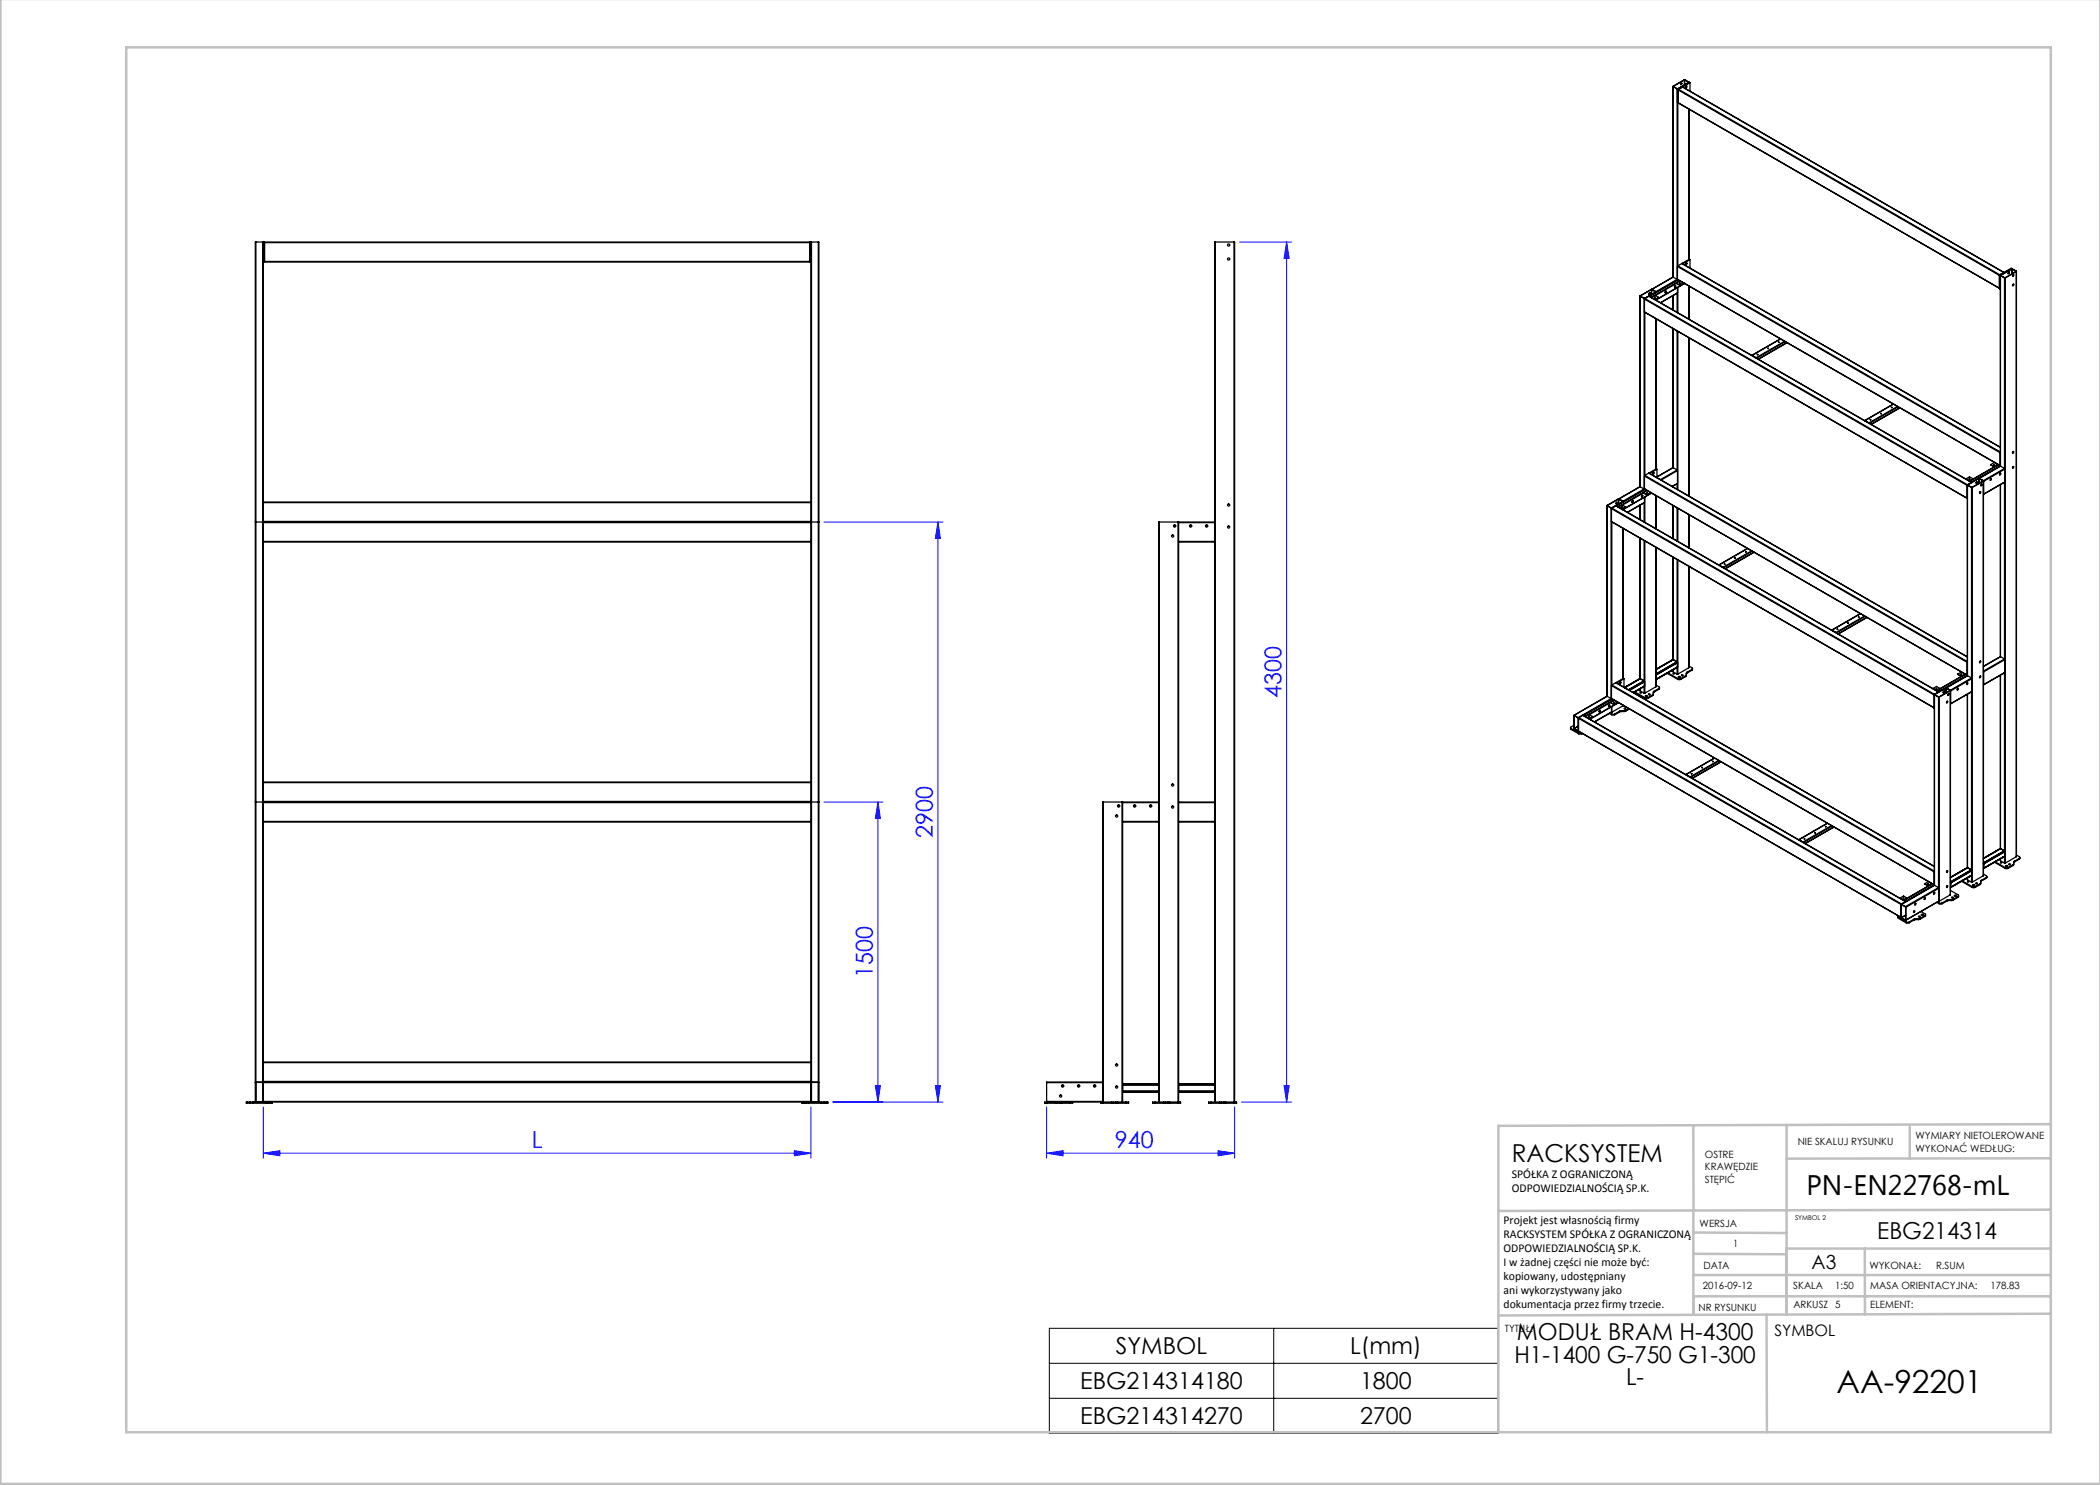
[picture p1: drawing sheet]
<svg xmlns="http://www.w3.org/2000/svg" width="420mm" height="297mm" viewBox="0 0 420 297" stroke-linecap="round" stroke-linejoin="round" font-family="sans-serif">
<g fill="none" stroke="#00f" stroke-width=".2">
<path d="M247.9 48.4h10.4M257.3 48.4l.5 3.3h-1zM257.3 48.4v172M164.8 104.4h23.8M187.6 104.4l.5 3.3h-1zM187.6 104.4v116M164.8 160.4h11.8M175.6 160.4l.5 3.3h-1zM175.6 160.4v60M175.1 217.1h1l-.5 3.3zM187.1 217.1h1l-.5 3.3zM256.8 217.1h1l-.5 3.3z"/>
<path d="M52.7 230.6l3.3-.5v1.1zM52.7 230.6h109.5M52.7 221.4v10.2M158.9 230.1l3.3 .5-3.3 .6zM162.2 221.4v10.2M166.6 220.4h22M209.3 230.6l3.3-.5v1.1zM209.3 221.4v10.2M209.3 230.6h37.6M243.6 230.1l3.3 .5-3.3 .6zM246.9 221.4v10.2M248.3 220.4h10"/>
</g>
<path d="M209.9 265.7h89.7v21h-89.7zM209.9 272.7h89.7M209.9 279.7h89.7M254.7 265.7v21" fill="none" stroke="#000" stroke-width=".2"/>
<g fill="none" stroke="#c0c0c0" stroke-width=".5">
<path d="M.1 -.1v296.9h419.9M25.2 9.5h385v276.9h-385zM338.7 225.2v16.9M357.3 225v37.9M382 225.4v6.3M410.1 224.8l-110.4 .4v61.2M410.1 231.7h-52.8M338.7 259.3h71.5M338.7 255h71.5M338.7 250.8l18.6 .1M338.7 246.5l18.6 .1M338.7 242.1v20.9"/>
<path d="M373 249.7v13.2M410.1 241.9l-110.4 .3M410.2 249.7h-52.9v13.2M353.3 262.9l.1 23.5M410.2 262.7l-110.5 .4"/>
</g>
<g fill="#00f">
<path d="M243.6 230.1l3.3 .5-3.3 .6zM209.3 230.6l3.3-.5v1.1z"/>
<path d="M175.1 217.1h1l-.5 3.3zM175.6 160.4l.5 3.3h-1zM187.1 217.1h1l-.5 3.3zM187.6 104.4l.5 3.3h-1zM256.8 217.1h1l-.5 3.3zM257.3 48.4l.5 3.3h-1z"/>
<path d="M52.7 230.6l3.3-.5v1.1zM158.9 230.1l3.3 .5-3.3 .6z"/>
</g>
<g fill="none" stroke="#000" stroke-width=".25">
<path d="M334.6 17.3v38.1M334.7 17.3h.1M335.5 17.8v2.8h.1M335.5 17.8l.1 .1M335.6 17.9v2.7M336.3 16.6l-.2 .3M336.9 16h.1M336.9 16l-2.2 1.3M336.9 16v1M336.9 16l.8 .5M336.9 16v.9M337.3 17.2l-.1 .2"/>
<path d="M337.7 16.5h.1M337.8 16.4l-.9-.4-2.3 1.3 .9 .5 2.2-1.3M337.8 16.4v.1M337.8 16.5l-2.4 1.3v38.1M337.8 16.5h.1M338 16.6l-.1-.1-2.4 1.3M338 16.6l-2.4 1.3M338 16.6v1.6M335.6 20.6v32.6M335.7 20.6l64.2 37.1M335.7 20.6h-.1M337.8 21.8v30.1"/>
<path d="M51.2 48.4h-.1v172M51.2 48.4h1.3M51.2 48.4v168M52.5 48.4h.2M52.5 48.4v168M52.7 48.4v52M52.7 48.4h109.5M52.7 52.4h109.5M52.9 48.4v4M52.9 48.5h109M52.9 52.3h109M161.9 48.4v4"/>
<path d="M162.2 48.4h.1M162.2 48.4v52M162.3 48.4h1.4M162.3 48.4v168M163.7 48.4h.1v172M163.7 48.4v168M243 48.4h-.1v56M243 48.4h3.8M243 48.4v172M246.8 48.4h.1v172M246.8 48.4v172.2M328 59.2v38.1"/>
<path d="M328.1 59.2h.1M328.8 59.7h.2M328.8 59.7v38.1M328.9 59.8l64.5 37.3 .1-.1M328.9 59.8v2.6M329 59.7l-.1 .1M329 59.7l64.5 37.3M329.8 59.2l64.5 37.3M329.8 59.2l-.8 .5M329.8 59.2l5.8-3.3zM329.9 59.2l.3 .2M329.9 58.5l-.1 .3"/>
<path d="M330.2 59.4l.1 .1M330.3 57.9h.1M330.3 57.9l-2.2 1.3M330.3 57.9v1M330.3 59.5l.7-.4 .7 .4M330.3 59.5l.7 .4M330.3 57.9l.8 .5M330.4 57.9l-2.4 1.3 .8 .5M330.4 57.9l.8 .4M331 59.5h.1zM331 59.5h.1M331.1 58.4h.1"/>
<path d="M331.2 58.3v.1M331.2 58.4l-2.3 1.3-.8-.5M331.2 58.4v.1M331.4 59.9v.2M331.7 59.5l-.7 .4M333.2 58.4l-.2 .1M333.2 58.2l-.2 .3M333.2 58.3l-.2 .1M334.6 55.4l-4.3 2.5M334.6 59.1v2.9M334.6 55.4l.8 .5M334.6 55.4l-4.2 2.5"/>
<path d="M335.1 57.3l-.2 .1M335.1 57.1l-.2 .3M335.1 57.2l-.2 .1M335.3 56.6l.7 .4M335.3 56.6l.7 .5M335.3 56.7l-4.2 2.4M335.4 55.9l.1 .1M335.4 55.9l-4.2 2.4M335.4 58.6v3.9M335.5 55.9l64.5 37.2M335.5 53.3l64.5 37.3 .1-.1M335.5 55.9h.1"/>
<path d="M335.5 53.3v2.6M335.5 57.5v1.1M335.6 53.2l-.1 .1M335.6 55.9h.1M335.6 57.5v5.1M335.6 53.2l64.5 37.2M335.9 56.6h.1M335.9 56.1l-5.7 3.3M336 57v.1M336 56.2l-.7 .4M336.4 52.7l63.7 36.8M336.4 52.7l-.8 .5"/>
<path d="M336.4 52.7h.1M336.4 52.7l.2 .1M336.6 52.8h.1M336.7 56.6l-.7 .4M336.8 56.6l-.8 .5M336.9 56.7h.1M336.9 56.7l-5.7 3.3M337.3 52.6l-.1 .2M337.8 57.2v6.7M338 51.9h-.1l-1.5 .8M338 51.9v1.7M338 51.9l-1.4 .9"/>
<path d="M399.9 55l.1 .1M399.9 55v2.7l.1 .1M400 55l-64.3-37.1 64.2 37.2M400 55.1l.1 38.1M400.1 57.8h-.1M400.1 55v.1M400.1 55.1l.8 .5M400.1 55.1v38.1M400.1 55.1h.1M400.8 54.5l-64.3-37.1 64.3 37.1M400.9 55.6h.1M400.9 55.6v38.1"/>
<path d="M401 55.6v117M401.8 54.4l-.2 .3zM402.3 53.8l1 .5M402.4 53.8l.8 .5M402.4 53.8l-2.3 1.3M402.4 53.8v1M402.4 53.7l-.2-.1-2.3 1.4M402.4 53.7l-2.4 1.4M402.4 53.7v1M402.7 54.9l-.2 .3M402.7 56.8l-.2 .3M403.2 54.3h.1"/>
<path d="M403.2 54.3l-2.2 1.3-.9-.5M403.3 54.3l-2.3 1.3M403.3 54.3v117M328.9 62.4l64.5 37.2M328.9 62.4h.1M329 62.5v32.6M331.2 63.7v30.1M332.1 60.6l3.4-2zM334.6 65.7v27.8M335.4 66.2v27.8M335.6 66.3v31.6M337.8 67.5v31.7"/>
<path d="M350.3 71.1l.9 .4M351.5 70.9h.1M353.6 69.7h.1M353.7 69.7h-.1M355.7 68.5h.1M355.8 68.5h-.1M356.1 67.8l-5.7 3.3M356.9 68.3l-5.7 3.2M357.1 68.3l-5.8 3.3-.1-.1M357.4 68.5l-5.8 3.3M323.7 99.8h.1M323.7 99.8l-2.2 1.3"/>
<path d="M323.7 99.8v1M323.7 99.8l.8 .5M323.8 99.8l-2.4 1.3 .8 .5M323.8 99.8l.8 .5M328 97.3l-4.3 2.5M328 97.3l-4.2 2.5M328 97.3l.8 .5M328.5 99.2l-.2 .1M328.5 99l-.2 .4M328.5 99.1l-.2 .2M328.7 98.5l.7 .4M328.7 98.5l.7 .5"/>
<path d="M328.7 98.6l-4.2 2.4M328.8 97.8l.1 .1M328.8 97.8l-4.2 2.5M328.9 97.8l64.6 37.3zM328.9 95.2v2.6M328.9 99.4v1.1M329 95.1l64.5 37.3-.1 .1-64.5-37.3M329 95.1l-.1 .1M329 97.8v.1M329 99.4v5.1M329.3 98.6h.1M329.3 98.1l-5.7 3.2"/>
<path d="M329.4 98.9v.1M329.4 98.1l-.7 .4M329.8 94.6l63.7 36.8M329.8 94.6l-.8 .5M329.8 94.6h.1M329.8 94.6l.2 .1M330 94.7h.1M330.1 98.5l-.7 .4M330.2 98.5l-.8 .5M330.7 94.5l-.1 .2M331.2 99.1v6.7M331.2 99.2h.1"/>
<path d="M331.4 93.8h-.1l-1.5 .8M331.4 93.8v1.7M331.4 93.8l-1.4 .9M334.6 93.5l-3.2 1.9M334.6 97.2v.2M334.6 93.5l.8 .5M335.4 94l.1 .1M335.4 94l-3.3 1.9M335.4 96.8v1.1M335.5 96.7h.1M335.5 96.7l-1.1 .6M335.5 94.1l-3.3 1.9"/>
<path d="M335.5 94.1v2.6M372.9 84.1l.9 .5M373.8 84.6l.1 .1M374.1 84h.1M376.2 82.7h.1M378.3 81.5h.1M378.4 81.5h-.1M378.7 80.8l-5.8 3.3M379.5 81.3l-5.7 3.3M379.6 81.4l-5.7 3.3M380 81.6l-5.8 3.3M393.2 95.8l.7-.4 .7 .4"/>
<path d="M393.2 95.8l.7 .4M393.2 95.8h.1M393.5 97v38.1M393.5 97h.1M393.5 97l.8 .5M393.8 95.8h.2zM393.9 95.8h.1M393.9 96.2h.1M393.9 96.2l.4 .2M394.3 97.5h.1M394.3 96.4l.1 .1M394.3 97.5v38.1"/>
<path d="M394.4 97.5v78.9M394.6 95.8l-.7 .4M394.6 95.8h.1M395.4 96.3l-.2 .3M395.4 96.4l-.2 .1M395.4 96.3l-.1 .3zM395.8 95.7h.1M395.8 95.7l-2.3 1.3M395.8 95.7v1M395.8 95.7l.9 .4M396.1 98.3l-.2 .3M396.3 96.8l-.2 .3"/>
<path d="M396.6 96.2h.1M396.6 96.2l-2.2 1.3-.9-.5M396.7 96.1v.2M396.7 96.1v.1M396.7 96.2l-2.3 1.3M396.7 96.2v79M396.7 96.3v2.5M398.1 92.9l.8 .4M398.1 92.9l.7 .5M398.2 95.7l-.2 .4M398.8 92.9h.1M398.9 93.3v.1"/>
<path d="M398.9 92.5l-.8 .4M399.6 92.9l-.7 .4M399.7 92.9l-5.8 3.3M400 93.1l-5.7 3.3M400.1 96.9v34.4M400.1 94.8v-.1l-.2 .3M400.1 93.2l-4.3 2.5M400.1 93.2l-6.6 3.8M400.1 93.2l.8 .5M400.9 93.7l.1 .1M400.9 93.7l-4.2 2.4M400.9 96.4v35.4"/>
<path d="M401 96.4l-4.3 2.4M401 93.8v2.6M401 93.8l-4.3 2.5M402.7 90.3l-.2 .3M402.7 93.3l-.2 .3M51.1 104.4h1.6M52.7 104.4v.1M52.7 108.3v.1M52.7 104.3v.1M52.7 100.4v.1M52.7 100.5v3.8M52.7 104.5v3.8"/>
<path d="M52.7 108.4v48M52.7 108.3h109.5M52.7 104.5h109.5M52.7 104.4h109.5M52.7 108.4h109.5M52.7 104.3h109.5M52.7 100.5h109.5M52.7 100.4h109.5M162.2 104.4v.1M162.2 108.3v.1M162.2 104.3v.1M162.2 100.4v.1"/>
<path d="M162.2 104.4h1.6M162.2 100.5v3.8M162.2 104.5v3.8M162.2 108.4v48M231.8 104.4h-.1v56M231.8 104.4h3.8M231.8 104.4v116M234.7 105.2h.4M234.7 105.1h.4M235.6 104.4h.1M235.6 104.4v116.2M235.7 104.4v.1"/>
<path d="M235.7 108.3v.1M235.7 108.3h7.2M235.7 104.5h7.2M235.7 104.4h7.2M235.7 108.4h7.2M235.7 104.5v3.8M235.7 108.4v52M237.9 105.2h.4M237.9 105.1h.4M241.1 105.2h.4M241.1 105.1h.4M242.9 104.4v.1"/>
<path d="M242.9 108.3v.1M242.9 104.5v3.8M242.9 108.4v52M321.4 101.1v38.2M321.5 101.1h.1M322.2 101.6h.2M322.2 101.6v38.1M322.3 104.3l64.5 37.3M322.3 101.7l64.5 37.3 .1-.1M322.3 104.3h.1M322.3 101.7v2.6M322.4 101.6l-.1 .1"/>
<path d="M322.4 101.6l64.5 37.3M322.4 104.4v32.6M323.2 101.2l64.5 37.1M323.3 101.2h-.1M323.3 101.2l5.7-3.4-6.6 3.8M323.3 101.2l.3 .1M323.3 100.4l-.1 .3M323.6 101.3l.1 .1M323.7 101.4l.7-.4 .7 .4M323.7 101.4l.7 .4M324.4 101.4h.1zM324.4 101.4h.1"/>
<path d="M324.5 100.3l-2.2 1.3-.8-.5M324.5 100.3h.1M324.5 101.9l5.8-3.3-5.7 3.3M324.6 100.3h.1M324.6 105.7v30M324.6 100.3v.1M324.8 101.8v.3M325.1 101.4l-.7 .4M326.6 100.3l-.2 .1M326.6 100.1l-.2 .3M326.6 100.2l-.2 .1M328 107.6v28.1"/>
<path d="M328 101v2.9M328.8 100.6v3.8M328.8 108.1v28.1M328.9 100.5l-3.4 2M329 108.2v30.4M331.2 109.5v27.9M334.6 101.1v6.6M334.6 111.4v20.5M335.4 101.6v6.6M335.4 111.9v20.5M335.6 101.7v6.6M335.6 112v22.8"/>
<path d="M337.8 102.9v6.7M337.8 113.3v20.2M344.9 112.8h.1M347 111.6h.1M347.1 111.6h-.1M349.1 110.4h.1M349.5 109.7l-5.7 3.3 .8 .5M350.3 110.2l-5.7 3.3M350.5 110.2l-5.8 3.3h-.1M350.8 110.5l-5.8 3.3M321.4 139.3l-6.6 3.8M321.4 139.3l.8 .4"/>
<path d="M322.2 139.7l.1 .1M322.2 139.7l-6.6 3.8M322.3 139.7l64.6 37.3zM322.3 137.1l64.5 37.3 .1-.1M322.3 137.1v2.6M322.4 137l-.1 .1M322.4 139.8h.1M322.4 137l64.5 37.2M322.4 139.8l-5.7 3.3M322.7 140l-5.7 3.3M323.2 136.5l63.7 36.8M323.2 136.5l-.8 .5"/>
<path d="M323.2 136.5h.1M323.2 136.5l.2 .1M323.4 136.6h.1M324.1 136.4l-.1 .2M324.8 135.8v1.6M324.8 135.8l-1.4 .8M324.8 135.8l-.1-.1-1.5 .8M326.8 138.5l2.1 1.2M327 138.4l1.9 1.1M328 135.7h.1M328 135.7l-3.1 1.8M328 138.1h.1"/>
<path d="M328 137.8v.4M328 138.2l.8 .4M328 135.7l.8 .5M328.8 136.2l.1 .1M328.8 136.2l-3.1 1.8M328.8 138.6h.2M328.8 137.3v1.3M328.9 137.2l-2.2 1.3M328.9 137.2l-2.3 1.3M328.9 136.3v.9M328.9 136.3l-3 1.8M328.9 139.5h.7"/>
<path d="M328.9 139.7h.7M328.9 139.5v.2M329.1 139.1a.2 .2 0 0 1 .3-.1 .2 .2 0 0 1 0 .4 .2 .2 0 0 1-.3-.1zM329.1 139.3h.3M329.6 139.5v.2M329.8 138.9h.1M330.5 139l-.9 .5M330.5 139v.1M330.5 139.1l-.9 .6M330.7 138.8l-.2 .2M330.8 138.3l-.3 .8M330.8 138.4l-.1 .2"/>
<path d="M330.8 138.3v.1M331.2 137.4l-2.2 1.2M331.2 137l.7 .4-.1 .3M331.2 137.3v.1M331.2 134.9l.1 .1M331.8 137.7l-1 .6M331.8 137.7v.2M331.8 137.9l-1 .5M331.9 137.5l-.1 .4M333.4 134.6l2.1 1.3M333.6 134.6l1.9 1.1M334.6 131.9h.1"/>
<path d="M334.6 131.9l-3.4 2M334.6 134.3v.1M334.6 133.9v.5M334.6 134.4l.8 .4M334.6 131.9l.8 .5M335.4 132.4l.1 .1M335.4 132.4l-4.2 2.4M335.4 134.8h.2M335.4 133.5v1.3M335.5 133.4l-4.3 2.5 .1-.9M335.5 133.4v.1M335.5 132.5v.9"/>
<path d="M335.5 132.5l-4.2 2.5M335.5 135.7h.7M335.5 135.9h.7M335.5 135.7v.2M335.7 135.3a.2 .2 0 0 1 .3-.1 .2 .2 0 0 1 0 .4 .2 .2 0 0 1-.3-.1zM335.7 135.5h.3M336.2 135.7v.2M336.4 135.1h.1M337.1 135.1l-.9 .6M337.1 135.1v.2M337.1 135.3l-.9 .6M337.3 135l-.2 .1"/>
<path d="M337.4 134.5l-.3 .8M337.4 134.6l-.1 .2M337.4 134.5v.1M337.8 133.5l-2.2 1.3M337.8 133.2l.7 .4-.1 .3M337.8 133.5h.1M338.4 133.9l-1 .6M338.4 133.9v.2M338.4 134.1l-1 .5M338.5 133.7l-.1 .4M366.4 126h-.1M366.4 126l.8 .5"/>
<path d="M367.2 126.5l.1 .1M367.5 125.9h.1M369.6 124.7h.1M371.7 123.4h.1M371.8 123.4h-.1M372.1 122.7l-5.8 3.3M372.1 122.7l-5.7 3.3M372.9 123.2l-5.7 3.3M373 123.3l-5.7 3.3M373.4 123.5l-5.7 3.3 5.7-3.3M386.6 137.7l.7-.4 .7 .4M386.6 137.7l.7 .4"/>
<path d="M386.6 137.7h.1M386.9 138.9v38.2M386.9 138.9v.1M386.9 139v38.1M386.9 139l.8 .4M386.9 138.9h.1M387.2 137.7h.2zM387.3 137.7h.1M387.3 138.1h.1M387.3 138.1l5.7-3.3-5.6 3.3M387.4 138.1h-.1M387.4 138.1l.3 .2"/>
<path d="M387.7 139.4h.1M387.7 138.4l-.8 .5M387.7 139.4v38.1M387.8 139.4v40.8M388 137.7l-.7 .4M388 137.7h.1M388.8 138.4h-.2M388.8 138.2l-.2 .3M388.8 138.3l-.1 .1M388.8 138.2l-.1 .3zM389.2 137.6h.1M389.2 137.6l-2.3 1.3"/>
<path d="M389.2 137.6v1M389.2 137.6l.8 .5M389.3 137.6l-2.4 1.3M389.3 137.6l.8 .5M389.7 138.7l-.2 .4M390 138.1l-2.2 1.3-.9-.5M390 138.1h.1M390.1 138.1v.1M390.1 138.1h.1M390.1 138.1l-2.3 1.3M390.1 138.1v40.9M390.1 138.2v2.5"/>
<path d="M391.5 134.8l.8 .4M391.6 137.7l-.2 .3M392.2 134.9h.1M392.3 134.4l-.8 .4M393 134.8l-.7 .4M393.4 135l-5.7 3.3M393.5 135.1h.1M393.5 135.1l-4.3 2.5M393.5 138.8v34.7M393.5 136.8v-.2l-.2 .3M393.5 135.1l.8 .5M393.5 135.1l-4.2 2.5"/>
<path d="M394.3 135.6l.1 .1M394.3 135.6l-4.2 2.5M394.3 138.4v35.6M394.4 138.3l-4.3 2.4M394.4 135.7l-4.3 2.5M394.4 135.7v2.6M396.1 132.2l-.2 .3M396.1 135.2l-.2 .3M396.7 134.4v2.6M400.1 131.3h.1M400.1 131.3l-3.4 2M400.1 135v34.7"/>
<path d="M400.1 131.3l.8 .5M400.9 131.8l-4.2 2.5v.1M400.9 131.8l.1 .1M400.9 134.6v35.6M401 134.5h.1M401 134.5l-4.3 2.5M401 131.9l-4.3 2.5M401 131.9v2.6M52.7 156.4v.1M52.7 156.5v3.8M52.7 156.5h109.5M52.7 156.4h109.5"/>
<path d="M162.2 156.4v.1M162.2 156.5v3.8M314.1 145.5l.1 .4M314.2 145.7l1.5 .9M314.2 145.7v.2M314.2 145.9l1.5 .9M314.8 145.1l-.7 .3 .1 .3M314.8 145.7l.8 .5M314.8 143.1v2.6M314.8 143.1h.1M314.8 143.1v2.6l.9 .5M314.8 143.1l.8 .5v2.6"/>
<path d="M314.8 143.1l.8 .4M315.6 143.5l.1 .2M315.6 146.2h.1M315.6 145.2l-.8 .5M315.7 146.2v.1M315.7 143.7l64.5 37.2M315.7 146.2l64.5 37.3M315.7 143.7v2.5M315.7 146.3l64.5 37.2M315.7 146.6h.6M315.7 146.8h.7M315.7 146.6v.2"/>
<path d="M315.8 143.5l-.1 .2M315.8 143.5l64.5 37.3M316.4 146.6v.2M316.5 146.7l-.1 .1M316.6 143.1l64.6 37.2M316.6 143.1l-.8 .4M316.6 143.1h.1M316.7 143.1h-.1M316.7 143.1l.3 .2M317 143.3h.1M317.1 143.3l.7-.4 .7 .4M317.1 143.3l.7 .4"/>
<path d="M317.8 143.3h.1zM317.8 143.3h.1M318.2 143.7v.3M318.5 143.3l-.7 .4M320 142.2l-.2 .1M320 142l-.2 .4M320 142.1l-.2 .2M321.9 142.7l.4 .2M321.9 141l-.2 .3 .2-.2M321.9 141.1l-.2 .1M322 142.6l.3 .2M322.1 140.4l.7 .5"/>
<path d="M322.1 140.5l-4.2 2.4M322.3 142.5l-3.4 1.9M322.3 142.4v.1M322.3 141.4v1M322.3 142.4l-3.4 2M322.3 142.8h.7M322.3 142.9h.7M322.3 142.8v.1M322.4 142.4l-.1 .1M322.4 141.3v1.1M322.7 140.5h.1M322.8 140.9h.1"/>
<path d="M322.8 140l-.7 .4M323 142.8v.1M323.5 140.4l-.7 .5M323.6 140.4l-.8 .5M323.7 140.5l-5.7 3.3 5.7-3.3M323.7 140.5h.1M323.9 142.2l-.9 .6M323.9 142.2v.2M323.9 142.4l-.9 .5M324.2 142.1l-.3 .1M324.2 142.3l-.3 .1M324.2 142.1h.6"/>
<path d="M324.2 142.1v.2M324.2 142.3h.6M324.6 141.2l-2.2 1.2M324.6 141v.2M324.6 141.2h.1M324.8 142.1v.2M324.9 141.8h.2M325.1 142.1h-.3M325.1 142.2l-.3 .1M325.1 142.1v.1M325.8 141.7l-.7 .4M325.9 141.8l-.8 .4"/>
<path d="M337.2 154.9l5.7-3.3zM337.2 154.9l.8 .5M338 155.4l.1 .1M338.3 154.8h.1M338.4 155.7l5.8-3.3-5.7 3.3M340.4 153.5h.1M340.5 153.5h-.1M342.5 152.3h.1M343.7 152.1l-5.7 3.3M343.9 152.2l-5.8 3.3M389.5 140.2l-.2 .4M51.1 160.4h1.6"/>
<path d="M52.7 164.3v.1M52.7 160.4v.1M52.7 160.3v.1M52.7 160.5v3.8M52.7 164.4v48M52.7 164.3h109.5M52.7 160.5h109.5M52.7 164.4h109.5M52.7 160.4h109.5M52.7 160.3h109.5M162.2 164.3v.1M162.2 160.4v.1"/>
<path d="M162.2 160.3v.1M162.2 160.4h1.6M162.2 160.5v3.8M162.2 164.4v48M220.6 160.4h-.1v56M220.6 160.4h3.8M220.6 160.4v60.2M223.5 161.2h.4M223.5 161.1h.4M224.4 160.4h.1M224.4 160.4v60M224.5 160.4v.1"/>
<path d="M224.5 164.3v.1M224.5 164.3h7.2M224.5 160.5h7.2M224.5 164.4h7.2M224.5 160.4h7.2M224.5 160.5v3.8M224.5 164.4v52.4M226.7 161.2h.4M226.7 161.1h.4M229.9 161.2h.4M229.9 161.1h.4M231.7 160.4v.1"/>
<path d="M231.7 164.3v.1M231.7 160.5v3.8M231.7 164.4v52.4M235.7 164.3v.1M235.7 160.4v.1M235.7 164.3h7.2M235.7 160.5h7.2M235.7 164.4h7.2M235.7 160.4h7.2M235.7 160.5v3.8M235.7 164.4v52.4M242.9 164.3v.1"/>
<path d="M242.9 160.4v.1M242.9 160.5v3.8M242.9 164.4v52.4M359.8 167.9l.8 .5M360.6 168.4l.1 .1M360.9 167.8h.1M363 166.6h.1M365.1 165.3h.1M365.2 165.3l-.1 .1M365.5 164.6l-5.7 3.3M365.5 164.7l-5.7 3.2M366.3 165.1l-5.7 3.3"/>
<path d="M366.4 165.2l-5.7 3.3M366.8 165.4l-5.7 3.3 5.7-3.3M380 179.6l.7 .4M380 179.6v.1M380 179.6l.7-.4 .7 .4M380.6 179.6h.2zM380.7 179.6h.1M381.4 179.6l-.7 .4M381.4 179.6v.1M384.9 176.7v.1M385 179.6l-.2 .3M385.6 176.8h.1"/>
<path d="M385.7 176.3l-.8 .4M386.4 176.7l-.8 .5-.7-.5M386.8 177l-5.7 3.2M386.9 177.1h.1M386.9 177.1l-6.6 3.8M386.9 178.7v-.2l-.2 .3M386.9 177.1l.8 .4M387.7 177.5l.1 .1M387.7 177.5l-6.6 3.8M387.8 177.6l-6.6 3.9M387.8 177.6v2.6M389.5 174.1l-.2 .3"/>
<path d="M389.5 177.1l-.2 .3M389.7 179.9l-.3 .1M389.7 179.9h.6M389.7 179.9v.2M390.1 179l-2.3 1.2M390.1 178.1l1.5 .9 .1 .2-.1 .1M390.1 176.5v.1M390.1 176.6v.9M390.3 179.9v.2M390.4 179.6h.1M390.6 179.9h-.3M390.6 179.9v.1"/>
<path d="M390.9 179.1a.18 .18 0 0 1 .2-.1 .18 .18 0 0 1 0 .3zM390.9 179.2h.3M391.6 179.3l-1 .6M391.6 179.3v.2M391.6 179.5l-1 .5M391.7 179.1l-.1 .4M392.3 176.3l2.1 1.2M392.4 176.2l2 1.1M393.5 173.5h.1M393.5 173.5l-3.4 2 3.4-2M393.5 175.6v.4M393.5 176l.8 .4"/>
<path d="M393.5 173.5l.8 .5M394.3 174l.1 .1M394.3 174l-4.2 2.4M394.3 176.4h.1M394.3 175.1v1.3M394.4 175l-4.3 2.5M394.4 174.1v.9M394.4 174.1l-4.3 2.5M394.4 177.3h.6M394.4 177.5h.6M394.4 177.3v.2M394.6 176.9a.2 .2 0 0 1 .3-.1 .2 .2 0 0 1 0 .4 .2 .2 0 0 1-.3-.1z"/>
<path d="M394.6 177.1h.3M395 177.3v.2M395.3 176.7h.1M396 176.9l-1 .6M396 176.8l-1 .5M396 176.8v.1M396.1 176.6l-.1 .2M396.3 176.1l-.3 .8M396.3 176.2l-.2 .2M396.3 176.1v.1M396.7 175.2l-2.3 1.2M396.7 174.8l.6 .4-.1 .3"/>
<path d="M396.7 172.7v.1M397.2 175.5l-.9 .6M397.2 175.7l-.9 .5M397.2 175.5v.2M397.4 175.3l-.2 .4M398.9 172.4l2.1 1.3M399 172.4l2 1.1M400.1 169.7h.1M400.1 169.7l-3.4 2M400.1 171.8v.4M400.1 172.2l.8 .4M400.1 171.7v.5"/>
<path d="M400.1 169.7l.8 .5M400.9 170.2l.1 .1M400.9 170.2l-4.2 2.4M400.9 172.6h.1M400.9 171.3v1.3M401 171.2l-4.3 2.5v-.9M401 171.2l-.1 .1M401 170.3v.9M401 170.3l-4.3 2.5M401 173.7h.6M401 173.5h.6M401 173.5v.2"/>
<path d="M401.2 173.1a.2 .2 0 0 1 .3-.1 .2 .2 0 0 1 0 .4 .2 .2 0 0 1-.3-.1zM401.2 173.3h.3M401.6 173.5v.2M401.9 172.9h.1M402.6 172.9l-1 .6M402.6 172.9v.2M402.6 173.1l-1 .6M402.7 172.8l-.1 .1M402.9 172.3l-.3 .8M402.9 172.4l-.2 .2M402.9 172.3v.1M403.3 171.3l-2.3 1.3"/>
<path d="M403.3 171l.6 .4-.1 .3M403.8 171.7l-.9 .6M403.8 171.7v.2M403.8 171.9l-.9 .5M404 171.5l-.2 .4M379.6 183.3l.1 .4M379.7 183.2l-.1 .2 .1 .1M379.7 183.5l1.5 .9M379.7 183.5v.2M379.7 183.7l1.5 .9M380.2 183.5l1 .5M380.2 180.9v2.6"/>
<path d="M380.3 183.5h.1M380.3 180.9v2.6M380.3 180.9h.1M380.3 180.8l-.1 .1M380.3 180.9h-.1M380.3 180.9l.8 .5M380.3 183.5l.8 .5M380.3 180.9l.8 .4M380.7 180v.1M380.7 180.1h.1M380.7 180l5.7-3.3-5.6 3.4M380.8 180.1h-.1"/>
<path d="M380.8 180.1l.3 .1M381.1 180.2l.1 .1-.9 .5M381.1 181.3l.1 .2M381.1 184h.1M381.1 181.4l.1 2.6M381.1 183l-.8 .5M381.1 183.1l-.8 .4M381.2 184.4h.6M381.2 184.6h.6M381.2 184.4v.2M381.8 184.4v.2M382.8 184l-1 .6"/>
<path d="M382.8 183.8l-1 .6M382.8 183.8v.2M382.9 182.2l-.2 .3M383.1 183.8h-.3M383.1 183.9l-.3 .1M383.1 183.8h.6M383.1 183.8v.1M383.1 183.9h.6M383.1 180.7l-.2 .3M383.7 183.8v.1M383.8 183.4h.1M384 183.7l-.3 .1"/>
<path d="M384 183.8l-.3 .1M384 183.7v.1M384.2 182.3l.9 .5-.1 .3M384.3 182.9a.18 .18 0 0 1 .2-.1 .18 .18 0 0 1 0 .3zM384.3 183h.3M385 183.1l-1 .6M385 183.1v.2M385 183.3l-1 .5M385.1 182.9l-.1 .4M387.4 180.5l.4 .2M387.5 180.4l.3 .2M387.8 180.3l-6.6 3.8"/>
<path d="M387.8 180.2v.1M387.8 180.2l-6.6 3.8M387.8 180.6h.6M387.8 180.7h.6M387.8 180.6v.1M387.8 180.2l-.1 .1M388.4 180.6v.1M389.4 180l-1 .6M389.4 180v.2M389.4 180.2l-1 .5M389.7 180.1l-.3 .1M389.7 180.1h.6"/>
<path d="M390.6 180l-.3 .1M51.2 216.4l-.1 .1M51.2 216.5v3.8M51.2 216.4h1.3M51.2 216.5h1.3M52.5 216.5v3.8M52.5 216.4l.2 .1M52.7 216.3v.1M52.7 212.4v.1M52.7 216.4v.1M52.7 216.3h109.5M52.7 212.5v3.8"/>
<path d="M52.7 216.5v3.8M52.7 212.5h109.5M52.7 212.4h109.5M52.7 216.5h109.5M52.7 216.4h109.5M162.2 216.3v.1M162.2 212.4v.1M162.2 216.4v.1M162.2 212.5v3.8M162.2 216.5v3.8M162.3 216.4l-.1 .1M162.3 216.5v3.8"/>
<path d="M162.3 216.4h1.4M162.3 216.5h1.4M163.7 216.4l.1 .1M163.7 216.5v3.8M209.3 216.5h11.2M209.3 216.5v3.8M212.3 217.2h.4M212.3 217.1h.4M215.5 217.2h.4M215.5 217.1h.4M218.7 217.2h.4M218.7 217.1h.4"/>
<path d="M220.5 216.4h-11.2v.1M220.5 216.4v.1M220.5 216.5v3.8M224.5 218.2v.2M224.5 216.8v.2M224.5 217v1.2M224.5 218.4v2M224.5 218.2h7.2M224.5 218.4h7.2M224.5 217h7.2M224.5 216.8h7.2M231.7 218.2v.2"/>
<path d="M231.7 216.8v.2M231.7 217v1.2M231.7 218.4v2M235.7 218.2v.2M235.7 216.8v.2M235.7 217v1.2M235.7 218.4v2M235.7 218.2h7.2M235.7 218.4h7.2M235.7 217h7.2M235.7 216.8h7.2M242.9 218.2v.2"/>
<path d="M242.9 216.8v.2M242.9 217v1.2M242.9 218.4v2M49.4 220.4h-.1v.2h.1M49.4 220.4h.5M49.4 220.6h.5M49.4 220.4v.2M49.9 220.4h.2M49.9 220.6h.2M49.9 220.4v.2M50.1 220.4h.5M50.1 220.6h.5"/>
<path d="M50.1 220.4v.2M50.6 220.4h2.5M50.6 220.6h2.5M50.6 220.4v.2M51.1 220.3l.1 .1M51.2 220.3h1.3M52.7 220.3v.1M52.7 220.3l-.2 .1M52.7 220.3h109.5M53.1 220.4h.6M53.1 220.6h.6M53.1 220.4v.2"/>
<path d="M53.7 220.6h.1M53.7 220.4h107.5M53.7 220.4v.2M53.8 220.6h.5M53.8 220.4v.2M54.3 220.4v.2M54.5 220.4v.2h-.2M160.4 220.4v.2h.1M160.5 220.6h.5M160.5 220.4v.2M161 220.6h.2M161 220.4v.2"/>
<path d="M161.2 220.6h.5M161.2 220.4h.5M161.2 220.4v.2M161.7 220.4h2.6M161.7 220.4v.2M161.7 220.6h2.6M162.2 220.3v.1M162.2 220.3l.1 .1M162.3 220.3h1.4M163.8 220.3l-.1 .1M164.3 220.6h.5M164.3 220.4h.5"/>
<path d="M164.3 220.4v.2M164.8 220.6h.1M164.8 220.4h.1M164.8 220.4v.2M164.9 220.4h.5M164.9 220.6h.5M164.9 220.4v.2M165.4 220.4h.2v.2h-.2M165.4 220.4v.2M209.3 220.3v.1M209.3 220.3h11.2M209.4 220.4h-.5v.2h.5"/>
<path d="M209.4 220.4h1.7M209.4 220.6h1.7M209.4 220.4v.2M211.1 220.4h.4M211.1 220.6h.4M211.1 220.4v.2M211.5 220.4h.5M211.5 220.6h.5M211.5 220.4v.2M212 220.4h.3M212 220.6h.3M212 220.4v.2"/>
<path d="M212.3 220.4h1.7M212.3 220.6h1.7M212.3 220.4v.2M214 220.4h.5M214 220.4v.2M214.5 220.4v.2h-.5M214.5 220.4h5.6M220.1 220.4v.2h.5M220.5 220.3v.1h-.4M220.6 220.4h1.7M220.6 220.6h1.7M222.3 220.6h.4"/>
<path d="M222.3 220.4h.4M222.3 220.4v.2M222.7 220.4h.5M222.7 220.6h.5M222.7 220.4v.2M223.2 220.6h.3M223.2 220.4h.3M223.2 220.4v.2M223.5 220.4h1.7M223.5 220.6h1.7M223.5 220.4v.2M225.2 220.4h.5v.2h-.5"/>
<path d="M225.2 220.4v.2M231 220.4h-.5v.2h.5M231 220.4h1.7M231 220.6h1.7M231 220.4v.2M232.7 220.6h.4M232.7 220.4h.4M232.7 220.4v.2M233.1 220.4h.5M233.1 220.6h.5M233.1 220.4v.2M233.6 220.6h.3"/>
<path d="M233.6 220.4h.3M233.6 220.4v.2M233.9 220.4h2.2v.2h-.5M233.9 220.6h1.7M233.9 220.4v.2M242.2 220.4h-.5v.2h.5M242.2 220.4h1.7M242.2 220.6h1.7M242.2 220.4v.2M243.9 220.6h.4M243.9 220.4h.4M243.9 220.4v.2"/>
<path d="M244.3 220.4h.5M244.3 220.6h.5M244.3 220.4v.2M244.8 220.4h.3M244.8 220.6h.3M244.8 220.4v.2M245.1 220.4h2.2v.2h-.5M245.1 220.6h1.7M245.1 220.4v.2"/>
<circle cx="336.3" cy="16.8" r=".16"/>
<circle cx="337.3" cy="17.4" r=".16"/>
<circle cx="245.7" cy="49" r=".22"/>
<circle cx="245.7" cy="51.8" r=".22"/>
<circle cx="329.9" cy="58.7" r=".16"/>
<circle cx="333.2" cy="58.4" r=".16"/>
<circle cx="335" cy="57.3" r=".16"/>
<circle cx="336" cy="56.6" r=".06"/>
<circle cx="337.3" cy="52.8" r=".16"/>
<circle cx="401.7" cy="54.6" r=".16"/>
<circle cx="402.6" cy="55.1" r=".16"/>
<circle cx="402.6" cy="57" r=".16"/>
<circle cx="351.5" cy="70.9" r=".06"/>
<circle cx="353.7" cy="69.7" r=".06"/>
<circle cx="355.8" cy="68.4" r=".06"/>
<circle cx="328.4" cy="99.2" r=".16"/>
<circle cx="329.4" cy="98.5" r=".06"/>
<circle cx="330.7" cy="94.7" r=".16"/>
<circle cx="374.1" cy="83.9" r=".06"/>
<circle cx="376.2" cy="82.7" r=".06"/>
<circle cx="378.4" cy="81.5" r=".06"/>
<circle cx="395.4" cy="96.5" r=".16"/>
<circle cx="396" cy="98.5" r=".16"/>
<circle cx="396.2" cy="97" r=".16"/>
<circle cx="398.1" cy="95.9" r=".16"/>
<circle cx="398.9" cy="92.9" r=".06"/>
<circle cx="400" cy="94.8" r=".16"/>
<circle cx="402.6" cy="90.5" r=".16"/>
<circle cx="402.6" cy="93.5" r=".16"/>
<circle cx="234.5" cy="107.2" r=".22"/>
<circle cx="234.9" cy="105.2" r=".22"/>
<circle cx="238.1" cy="105.2" r=".22"/>
<circle cx="241.3" cy="105.2" r=".22"/>
<circle cx="245.7" cy="105.4" r=".22"/>
<circle cx="245.7" cy="101" r=".22"/>
<circle cx="323.3" cy="100.6" r=".16"/>
<circle cx="326.6" cy="100.3" r=".16"/>
<circle cx="344.9" cy="112.8" r=".06"/>
<circle cx="347.1" cy="111.6" r=".06"/>
<circle cx="349.2" cy="110.4" r=".06"/>
<circle cx="324.1" cy="136.6" r=".16"/>
<circle cx="328.2" cy="138.5" r=".11"/>
<circle cx="329.9" cy="138.8" r=".14"/>
<circle cx="334.8" cy="134.7" r=".11"/>
<circle cx="336.5" cy="135" r=".14"/>
<circle cx="367.5" cy="125.8" r=".06"/>
<circle cx="369.6" cy="124.6" r=".06"/>
<circle cx="371.8" cy="123.4" r=".06"/>
<circle cx="388.8" cy="138.4" r=".16"/>
<circle cx="389.6" cy="138.9" r=".16"/>
<circle cx="391.5" cy="137.8" r=".16"/>
<circle cx="392.3" cy="134.8" r=".06"/>
<circle cx="393.4" cy="136.7" r=".16"/>
<circle cx="396" cy="135.4" r=".16"/>
<circle cx="396" cy="132.4" r=".16"/>
<circle cx="234.5" cy="157" r=".22"/>
<circle cx="320" cy="142.3" r=".16"/>
<circle cx="321.8" cy="141.2" r=".16"/>
<circle cx="322.8" cy="140.5" r=".06"/>
<circle cx="325" cy="141.7" r=".14"/>
<circle cx="338.3" cy="154.7" r=".06"/>
<circle cx="340.5" cy="153.5" r=".06"/>
<circle cx="342.6" cy="152.3" r=".06"/>
<circle cx="389.4" cy="140.4" r=".16"/>
<circle cx="223.3" cy="163.2" r=".22"/>
<circle cx="223.7" cy="161.2" r=".22"/>
<circle cx="226.9" cy="161.2" r=".22"/>
<circle cx="230.1" cy="161.2" r=".22"/>
<circle cx="234.5" cy="161.4" r=".22"/>
<circle cx="360.9" cy="167.8" r=".06"/>
<circle cx="363" cy="166.5" r=".06"/>
<circle cx="365.2" cy="165.3" r=".06"/>
<circle cx="384.9" cy="179.7" r=".16"/>
<circle cx="385.7" cy="176.8" r=".06"/>
<circle cx="386.8" cy="178.7" r=".16"/>
<circle cx="389.4" cy="177.3" r=".16"/>
<circle cx="389.4" cy="174.3" r=".16"/>
<circle cx="390.4" cy="179.5" r=".14"/>
<circle cx="393.6" cy="176.3" r=".11"/>
<circle cx="395.4" cy="176.6" r=".14"/>
<circle cx="400.2" cy="172.5" r=".11"/>
<circle cx="402" cy="172.8" r=".14"/>
<circle cx="382.8" cy="182.3" r=".16"/>
<circle cx="383" cy="180.8" r=".16"/>
<circle cx="383.8" cy="183.3" r=".14"/>
<circle cx="212.1" cy="219.2" r=".22"/>
<circle cx="212.5" cy="217.2" r=".22"/>
<circle cx="215.7" cy="217.2" r=".22"/>
<circle cx="218.9" cy="217.2" r=".22"/>
<circle cx="223.3" cy="213" r=".22"/>
<circle cx="223.3" cy="217.4" r=".22"/>
</g>
<text font-size="6.3" x="367.3" y="278.5">AA-92201</text>
<text font-size="5.6" x="361.3" y="239.1">PN-EN22768-mL</text>
<text font-size="4.9" x="302.4" y="232.4">RACKSYSTEM</text>
<g font-size="4.7" fill="#00f">
<text x="256.3" y="139.6" transform="rotate(-90 256.3 139.6)">4300</text>
<text x="186.6" y="167.6" transform="rotate(-90 186.6 167.6)">2900</text>
<text x="174.6" y="195.6" transform="rotate(-90 174.6 195.6)">1500</text>
<text x="106.3" y="229.6">L</text>
<text x="223" y="229.6">940</text>
</g>
<g font-size="4.7">
<text x="375.4" y="247.8">EBG214314</text>
<text x="303.4" y="268.1">MODUŁ BRAM H-4300</text>
<text x="223.2" y="270.8">SYMBOL</text>
<text x="270" y="270.8">L(mm)</text>
<text x="302.9" y="272.6">H1-1400 G-750 G1-300</text>
<text x="216" y="277.8">EBG214314180</text>
<text x="272" y="277.8">1800</text>
<text x="325.2" y="277.1">L-</text>
<text x="216" y="284.8">EBG214314270</text>
<text x="272" y="284.8">2700</text>
</g>
<text font-size="3.9" x="362.3" y="253.8">A3</text>
<text font-size="3.2" x="354.9" y="267.2">SYMBOL</text>
<g font-size="2.4">
<text x="302.4" y="235.6">SPÓŁKA Z OGRANICZONĄ</text>
<text x="302.4" y="238.4">ODPOWIEDZIALNOŚCIĄ SP.K.</text>
<text x="300.7" y="244.7">Projekt jest własnością firmy</text>
<text x="300.7" y="247.5">RACKSYSTEM SPÓŁKA Z OGRANICZONĄ</text>
<text x="300.7" y="250.3">ODPOWIEDZIALNOŚCIĄ SP.K.</text>
<text x="300.7" y="253.1">I w żadnej części nie może być:</text>
<text x="300.7" y="256">kopiowany, udostępniany</text>
<text x="300.7" y="258.8">ani wykorzystywany jako</text>
<text x="300.7" y="261.6">dokumentacja przez firmy trzecie.</text>
</g>
<g font-size="2">
<text x="383.1" y="227.9">WYMIARY NIETOLEROWANE</text>
<text x="341" y="231.6">OSTRE</text>
<text x="359.5" y="228.9">NIE SKALUJ RYSUNKU</text>
<text x="383.1" y="230.4">WYKONAĆ WEDŁUG:</text>
<text x="341" y="234.1">KRAWĘDZIE</text>
<text x="341" y="236.6">STĘPIĆ</text>
<text x="339.9" y="245.4">WERSJA</text>
<text x="346.6" y="249.5">1</text>
<text x="340.6" y="257.7">2016-09-12</text>
<text x="340.7" y="253.8">DATA</text>
<text x="358.7" y="257.7">SKALA</text>
<text x="367" y="257.7">1:50</text>
<text x="373.9" y="253.8">WYKONAŁ:</text>
<text x="374.1" y="257.7">MASA ORIENTACYJNA:</text>
<text x="387.2" y="253.8">R.SUM</text>
<text x="398.1" y="257.7">178.83</text>
<text x="339.7" y="262.3">NR RYSUNKU</text>
<text x="358.7" y="261.7">ARKUSZ 5</text>
<text x="374.1" y="261.7">ELEMENT:</text>
<text x="301" y="266.4">TYTUŁ:</text>
</g>
<text font-size="1.3" x="359" y="244">SYMBOL 2</text>
</svg>
